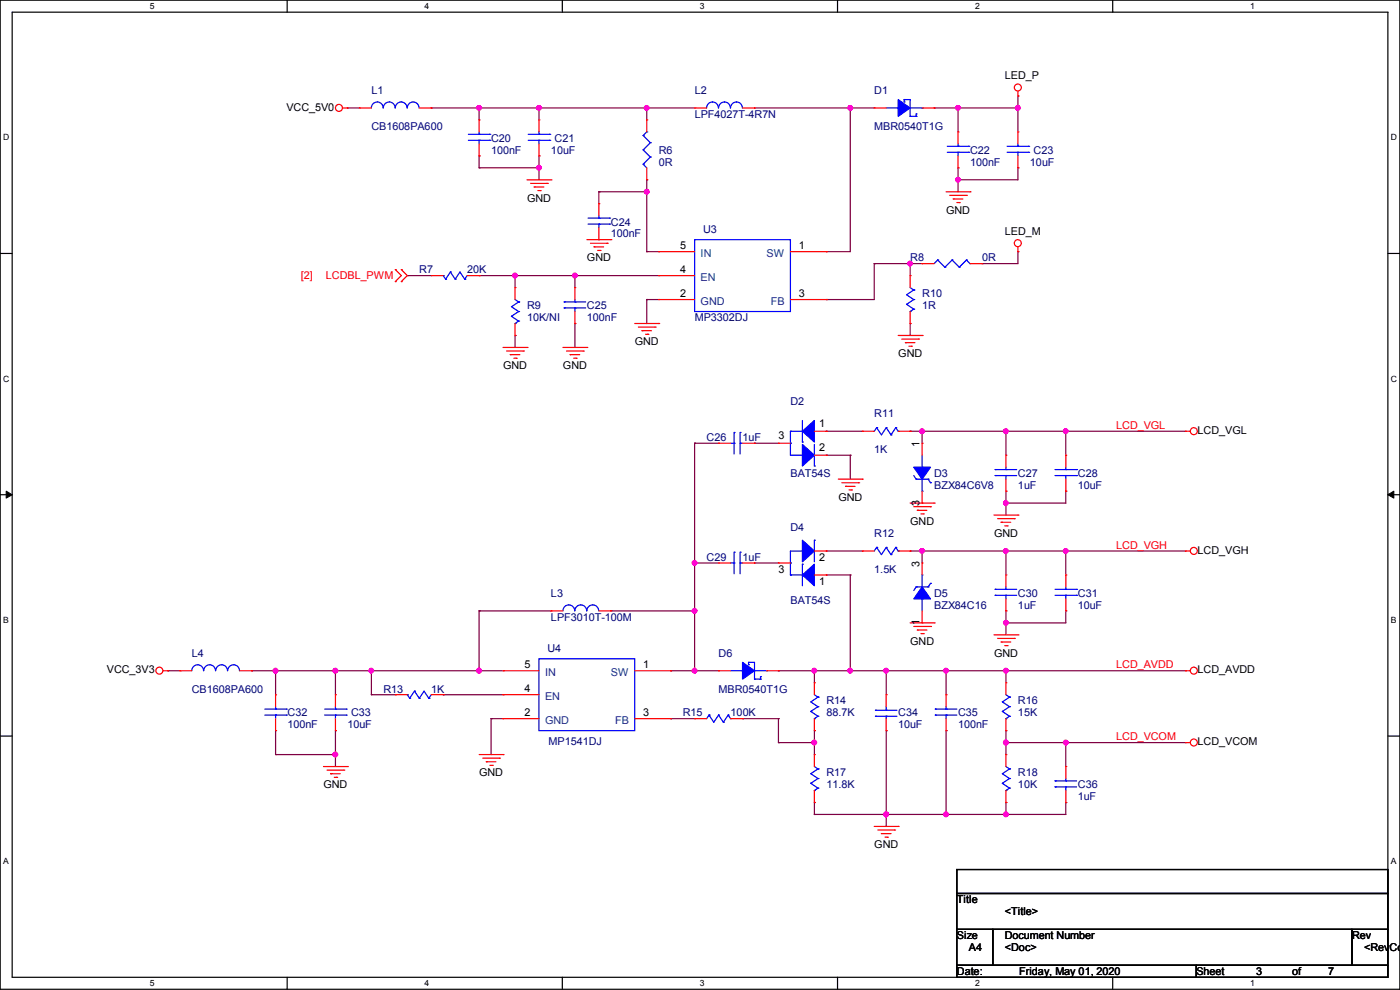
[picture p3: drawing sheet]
<svg xmlns="http://www.w3.org/2000/svg" width="297mm" height="210mm" viewBox="0 0 297 210" stroke-linecap="round" stroke-linejoin="round" font-family="sans-serif">
<path d="M0 0h297v209.8h-297zM2.6 2.6h291.8v204.7h-291.8z" fill="none" stroke="#000" stroke-width=".25"/>
<g fill="#fff">
<path d="M31.7 .3h1v2h-1z"/>
<path d="M31.7 207.6h1v1.9h-1z"/>
</g>
<path d="M60.9 0v2.6M60.9 207.3v2.5" fill="none" stroke="#000" stroke-width=".25"/>
<g fill="#fff">
<path d="M90.1 .3h1v2h-1z"/>
<path d="M90.1 207.6h1v1.9h-1z"/>
</g>
<path d="M119.3 0v2.6M119.3 207.3v2.5" fill="none" stroke="#000" stroke-width=".25"/>
<g fill="#fff">
<path d="M148.5 .3h.9v2h-.9z"/>
<path d="M148.5 207.6h.9v1.9h-.9z"/>
</g>
<path d="M177.7 0v2.6M177.7 207.3v2.5" fill="none" stroke="#000" stroke-width=".25"/>
<g fill="#fff">
<path d="M206.8 .3h1v2h-1z"/>
<path d="M206.8 207.6h1v1.9h-1z"/>
</g>
<path d="M236.1 0v2.6M236.1 207.3v2.5" fill="none" stroke="#000" stroke-width=".25"/>
<g fill="#fff">
<path d="M265.2 .3h1v2h-1z"/>
<path d="M265.2 207.6h1v1.9h-1z"/>
<path d="M.7 28.2h1.2v1.9h-1.2z"/>
<path d="M295.1 28.2h1.2v1.9h-1.2z"/>
<path d="M.7 79.3h1.2v2h-1.2z"/>
<path d="M295.1 79.3h1.2v2h-1.2z"/>
</g>
<path d="M0 53.8h2.6M294.4 53.8h2.6" fill="none" stroke="#000" stroke-width=".25"/>
<g fill="#fff">
<path d="M.7 130.5h1.2v2h-1.2z"/>
<path d="M295.1 130.5h1.1v2h-1.1z"/>
</g>
<path d="M0 104.9h2.6M294.4 104.9h2.6" fill="none" stroke="#000" stroke-width=".25"/>
<path d="M1.3 104.2l1.3 .7-1.3 .8zM294.4 104.9l1.3-.7v1.5z" fill="#000" stroke="#000" stroke-width=".21"/>
<g fill="#fff">
<path d="M.7 181.7h1.2v2h-1.2z"/>
<path d="M295.1 181.7h1.1v2h-1.1z"/>
</g>
<path d="M0 156.1h2.6M294.4 156.1h2.6M203 184.4h91.4v5.1h-91.4zM203 189.5h91.4v7.6h-91.4zM203 197.1h7.6v7.7h-7.6zM210.6 197.1h76.2v7.7h-76.2zM286.8 197.1h7.6v7.7h-7.6zM203 204.8h50.8v2.5h-50.8zM253.8 204.8h40.6v2.5h-40.6z" fill="none" stroke="#000" stroke-width=".25"/>
<g fill="none" stroke="#800040" stroke-width=".25">
<path d="M73.7 22.9h.1M73.7 22.9h2.5M91.5 22.9h.1M91.5 22.9h55.9M101.6 33.1h.1M101.6 22.9h.1M101.6 35.6h.1M101.6 22.9v2.5M101.6 33.1v2.5M101.6 35.6h12.7M114.3 33.1h.1M114.3 22.9h.1"/>
<path d="M114.3 35.6h.1M114.3 22.9v2.5M114.3 33.1v5M137.2 22.9h.1M137.2 38.1h.1M137.2 22.9v2.5M137.2 38.1v15.3M160.1 22.9h.1M160.1 22.9h25.4M180.4 22.9h.1M180.4 22.9v30.5h-5.1M198.2 22.9h.1"/>
<path d="M198.2 22.9h17.7M203.2 22.9h.1M203.2 38.1h.1M203.2 35.6h.1M203.2 22.9v5.1M203.2 35.6v5.1M215.9 22.9h.1M215.9 35.6h.1M215.9 20.4h.1M215.9 20.4v7.6M215.9 35.6v2.5h-12.7M86.4 58.5h.1"/>
<path d="M86.4 58.5h5.1M101.6 58.5h.1M101.6 58.5h38.1M109.3 58.5h.1M109.3 58.5v2.5M122 58.5h.1M122 58.5v2.5M127 40.7h.1M127 40.7v2.5M127 40.7h10.2M137.2 53.4h.1M137.2 40.7h.1"/>
<path d="M137.2 53.4h2.5M175.3 53.4h.1M185.5 55.9h.1M185.5 55.9h10.1M185.5 55.9v7.6h-10.2M193.1 55.9h.1M193.1 55.9v2.6M208.3 55.9h.1M215.9 53.4h.1M215.9 53.4v2.5h-7.6M109.3 71.2h.1M109.3 71.2v2.5"/>
<path d="M122 68.6h.1M122 68.6v5.1M137.2 63.5h.1M137.2 63.5v5.1M137.2 63.5h2.5M175.3 63.5h.1M193.1 68.6h.1M193.1 68.6v2.6M147.4 94h.1M147.4 94h5M147.4 94v48.3M160.1 94h.1"/>
<path d="M160.1 94h5M175.3 96.6h.1M175.3 91.5h.1M175.3 91.5h7.6M175.3 96.6h5.1M180.4 96.6h.1M180.4 96.6v5M193.1 91.5h.1M193.1 91.5h58.4M195.6 91.5h.1M195.6 91.5v2.5M213.4 91.5h.1"/>
<path d="M213.4 91.5v5.1M226.1 91.5h.1M226.1 91.5v5.1M147.4 119.4h.1M147.4 119.4h5M160.1 119.4h.1M160.1 119.4h5M175.3 116.9h.1M175.3 116.9h7.6M193.1 116.9h.1M193.1 116.9h58.4M195.6 116.9h.1"/>
<path d="M195.6 116.9v2.5M213.4 106.7h.1M213.4 104.2h.1M213.4 116.9h.1M213.4 104.2v5.1M213.4 116.9v5.1M226.1 104.2h.1M226.1 116.9h.1M226.1 104.2v2.5h-12.7M226.1 116.9v5.1M101.6 129.6h.1M101.6 129.6h15.3"/>
<path d="M101.6 129.6v12.7M129.6 129.6h.1M129.6 129.6h17.8M147.4 129.6h.1M175.3 122h.1M175.3 122h5.1M180.4 122h.1M180.4 122v20.3M213.4 129.6h.1M213.4 132.1h.1M213.4 129.6v5.1M226.1 129.6h.1"/>
<path d="M226.1 129.6v2.5h-12.7M35.6 142.3h.1M35.6 142.3h2.5M53.4 142.3h.1M53.4 142.3h53.3M58.5 155h.1M58.5 142.3h.1M58.5 142.3v5.1M58.5 155v5.1M71.2 142.3h.1M71.2 155h.1M71.2 142.3v5.1"/>
<path d="M71.2 155v7.6M78.8 147.4h.1M78.8 142.3h.1M78.8 147.4h5.1M78.8 142.3v5.1M94 147.4h.1M94 147.4h12.7M101.6 142.3h.1M104.2 152.4h.1M104.2 152.4h2.5M104.2 152.4v7.7M142.3 142.3h.1"/>
<path d="M142.3 152.4h.1M142.3 142.3h10.1M142.3 152.4h5.1M147.4 142.3h.1M157.5 152.4h.1M157.5 152.4h7.6M165.1 142.3h.1M165.1 157.5h.1M165.1 152.4h.1M165.1 142.3h86.4M165.1 157.5h7.7M165.1 152.4v5.1"/>
<path d="M172.8 142.3h.1M172.8 157.5h.1M172.8 155h.1M172.8 142.3v2.5M172.8 155v5.1M180.4 142.3h.1M188 142.3h.1M188 155h.1M188 142.3v5.1M188 155v20.3M200.7 142.3h.1M200.7 155h.1"/>
<path d="M200.7 142.3v5.1M200.7 155v17.8M213.4 155h.1M213.4 142.3h.1M213.4 157.5h.1M213.4 142.3v2.5M213.4 155v5.1M213.4 157.5h38.1M226.1 157.5h.1M226.1 157.5v5.1M58.5 160.1h.1M58.5 160.1h12.7"/>
<path d="M71.2 160.1h.1M172.8 172.8h.1M172.8 170.2h.1M172.8 170.2v2.6M188 172.8h.1M200.7 172.8h.1M213.4 172.8h.1M213.4 170.2h.1M213.4 170.2v2.6M226.1 170.2h.1M226.1 170.2v2.6h-53.3"/>
</g>
<g fill="#f0f" stroke="#f0f" stroke-width=".25">
<circle cx="109.2" cy="58.4" r=".49"/>
<circle cx="121.9" cy="58.4" r=".49"/>
<circle cx="215.9" cy="22.9" r=".49"/>
<circle cx="203.2" cy="22.9" r=".49"/>
<circle cx="180.4" cy="22.9" r=".49"/>
<circle cx="137.2" cy="22.9" r=".49"/>
<circle cx="193.1" cy="55.9" r=".49"/>
<circle cx="203.2" cy="38.1" r=".49"/>
<circle cx="213.4" cy="106.7" r=".49"/>
<circle cx="213.4" cy="91.5" r=".49"/>
<circle cx="71.1" cy="142.3" r=".49"/>
<circle cx="213.4" cy="116.9" r=".49"/>
<circle cx="213.4" cy="142.3" r=".49"/>
<circle cx="200.7" cy="142.3" r=".49"/>
<circle cx="101.6" cy="142.3" r=".49"/>
<circle cx="78.8" cy="142.3" r=".49"/>
<circle cx="195.6" cy="91.5" r=".49"/>
<circle cx="188" cy="172.7" r=".49"/>
<circle cx="226.1" cy="116.9" r=".49"/>
<circle cx="213.4" cy="172.7" r=".49"/>
<circle cx="200.7" cy="172.7" r=".49"/>
<circle cx="213.4" cy="132.1" r=".49"/>
<circle cx="226.1" cy="157.5" r=".49"/>
<circle cx="172.7" cy="142.3" r=".49"/>
<circle cx="147.3" cy="142.3" r=".49"/>
<circle cx="172.7" cy="157.5" r=".49"/>
<circle cx="180.4" cy="142.3" r=".49"/>
<circle cx="147.3" cy="129.6" r=".49"/>
<circle cx="147.3" cy="119.4" r=".49"/>
<circle cx="226.1" cy="91.5" r=".49"/>
<circle cx="195.6" cy="116.9" r=".49"/>
<circle cx="213.4" cy="157.5" r=".49"/>
<circle cx="188" cy="142.3" r=".49"/>
<circle cx="58.4" cy="142.3" r=".49"/>
<circle cx="71.1" cy="160" r=".49"/>
<circle cx="114.3" cy="22.9" r=".49"/>
<circle cx="101.6" cy="22.9" r=".49"/>
<circle cx="114.3" cy="35.6" r=".49"/>
<circle cx="137.2" cy="40.7" r=".49"/>
</g>
<g fill="none" stroke="#f00" stroke-width=".25">
<path d="M215.9 19.3v1.1M72.7 22.9h1M73.7 22.9h.1M76.2 22.9h.1M76.2 22.9h2.6M88.9 22.9h2.6M91.5 22.9h.1M101.6 25.4h.1M101.6 33.1h.1M101.6 25.4v2.6M101.6 30.5v2.6M111.8 38.1h5.1"/>
<path d="M112.6 38.9h3.5M113.3 39.7h.1M113.3 39.7h2.1M114.3 25.4h.1M114.3 33.1h.1M114.3 25.4v2.6M114.3 30.5v2.6M116.1 38.9h.1M116.9 38.1h.1M137.2 38.1h.1M137.2 25.4h.1M137.2 25.4v2.6"/>
<path d="M137.2 35.6v2.5M147.4 22.9h.1M147.4 22.9h2.5M157.5 22.9h2.6M160.1 22.9h.1M185.5 22.9h.1M185.5 22.9h2.5M195.6 22.9h2.6M198.2 22.9h.1M203.2 28h.1M203.2 35.6h.1M203.2 28v2.5"/>
<path d="M203.2 33.1v2.5M215.9 20.4h.1M215.9 28h.1M215.9 35.6h.1M215.9 28v2.5M215.9 33.1v2.5M83.9 59.7h.1M83.9 57.2h.1M83.9 57.2l1.2 1.3-1.2 1.2M85.1 57.2h.1M85.1 59.7h.1M85.1 57.2l1.3 1.3-1.3 1.2"/>
<path d="M91.5 58.5h.1M91.5 58.5h2.5M99.1 58.5h2.5M101.6 58.5h.1M114.1 40.4h.5M114.6 40.4h.1M124.5 50.8h5.1M125.3 51.6h3.5M126 52.4h.1M126 52.4h2.1M126.8 53.1h.5M127 43.2h.1"/>
<path d="M127 50.8h.1M127 43.2v2.6M127 48.3v2.5M127.3 53.1h.1M128.8 51.6h.1M129.6 50.8h.1M139.7 53.4h.1M139.7 58.5h.1M139.7 53.4h7.7M139.7 58.5h7.7M167.7 53.4h7.6M175.3 53.4h.1"/>
<path d="M193.1 58.5h.1M193.1 58.5v2.5M195.6 55.9h.1M195.6 55.9h2.6M200.7 40.7h5.1M201.5 41.4h3.5M202.2 42.2h.1M202.2 42.2h2.1M203 43h.5M203.5 43h.1M205 41.4h.1M205.8 40.7h.1"/>
<path d="M205.8 55.9h2.5M208.3 55.9h.1M215.9 53.4h.1M215.9 52.4v1M106.7 73.7h5.1M107.5 74.5h3.5M108.2 75.2h.1M108.2 75.2h2.1M109 76h.5M109.3 61h.1M109.3 71.2h.1M109.3 61v2.5"/>
<path d="M109.3 68.6v2.6M109.5 76h.1M111 74.5h.1M111.8 73.7h.1M119.4 73.7h5.1M120.2 74.5h3.5M120.9 75.2h.1M120.9 75.2h2.1M121.7 76h.5M122 61h.1M122 68.6h.1M122 61v2.5"/>
<path d="M122 66.1v2.5M122.2 76h.1M123.7 74.5h.1M124.5 73.7h.1M134.7 68.6h5M135.4 69.4h3.6M136.2 70.1h.1M136.2 70.1h2M136.9 70.9h.6M137.5 70.9h.1M139 69.4h.1M139.7 68.6h.1"/>
<path d="M139.7 63.5h.1M139.7 63.5h7.7M167.7 63.5h7.6M175.3 63.5h.1M190.5 71.2h5.1M191.3 71.9h3.6M192.1 72.7h.1M192.1 72.7h2M192.8 73.4h.5M193.1 68.6h.1M193.1 66.1v2.5M193.3 73.4h.1"/>
<path d="M194.9 71.9h.1M195.6 71.2h.1M152.4 94h.1M152.4 94h2.6M157.5 94h2.6M160.1 94h.1M165.1 94h.1M165.1 94h2.6M172.8 91.5h2.5M172.8 96.6h2.5M175.3 91.5h.1M175.3 96.6h.1"/>
<path d="M182.9 91.5h.1M182.9 91.5h2.6M190.5 91.5h2.6M193.1 91.5h.1M195.6 94h.1M195.6 94v2.6M213.4 96.6h.1M213.4 96.6v2.5M226.1 96.6h.1M226.1 96.6v2.5M251.5 91.5h.1M251.5 91.5h1"/>
<path d="M152.4 119.4h.1M152.4 119.4h2.6M157.5 119.4h2.6M160.1 119.4h.1M165.1 119.4h.1M165.1 119.4h2.6M172.8 116.9h2.5M175.3 116.9h.1M177.8 101.6h5.1M178.6 102.4h3.6M179.4 103.2h.1M179.4 103.2h2"/>
<path d="M180.1 103.9h.5M180.6 103.9h.1M182.2 102.4h.1M182.9 101.6h.1M182.9 116.9h.1M182.9 116.9h2.6M190.5 116.9h2.6M193.1 116.9h.1M193.1 106.7h5.1M193.8 107.5h3.6M194.6 108.2h.1M194.6 108.2h2"/>
<path d="M195.4 109h.5M195.6 119.4h.1M195.6 106.7h.1M195.6 104.2v2.5M195.6 119.4v2.6M195.9 109h.1M197.4 107.5h.1M198.2 106.7h.1M210.9 109.3h5M211.6 110h3.6M212.4 110.8h.1M212.4 110.8h2"/>
<path d="M213.1 111.5h.6M213.4 104.2h.1M213.4 101.6v2.6M213.7 111.5h.1M215.2 110h.1M215.9 109.3h.1M226.1 104.2h.1M226.1 101.6v2.6M251.5 116.9h.1M251.5 116.9h1M116.9 129.6h.1M116.9 129.6h2.5"/>
<path d="M127 129.6h2.6M129.6 129.6h.1M172.8 122h2.5M175.3 122h.1M193.1 132.1h5.1M193.8 132.9h3.6M194.6 133.6h.1M194.6 133.6h2M195.4 134.4h.5M195.6 132.1h.1M195.6 129.6v2.5M195.9 134.4h.1"/>
<path d="M197.4 132.9h.1M198.2 132.1h.1M210.9 134.7h5M211.6 135.4h3.6M212.4 136.2h.1M212.4 136.2h2M213.1 136.9h.6M213.4 122h.1M213.4 129.6h.1M213.4 122v2.5M213.4 127v2.6M213.7 136.9h.1"/>
<path d="M215.2 135.4h.1M215.9 134.7h.1M226.1 122h.1M226.1 129.6h.1M226.1 122v2.5M226.1 127v2.6M34.6 142.3h1M35.6 142.3h.1M38.1 142.3h.1M38.1 142.3h2.6M50.8 142.3h2.6M53.4 142.3h.1"/>
<path d="M58.5 147.4h.1M58.5 155h.1M58.5 147.4v2.5M58.5 152.4v2.6M71.2 147.4h.1M71.2 155h.1M71.2 147.4v2.5M71.2 152.4v2.6M83.9 147.4h.1M83.9 147.4h2.5M91.5 147.4h2.5M94 147.4h.1"/>
<path d="M106.7 142.3h.1M106.7 147.4h.1M106.7 152.4h.1M106.7 142.3h7.6M106.7 147.4h7.6M106.7 152.4h7.6M134.7 142.3h7.6M134.7 152.4h7.6M142.3 142.3h.1M142.3 152.4h.1M147.4 152.4h.1M147.4 152.4h2.5"/>
<path d="M152.4 142.3h.1M152.4 142.3h2.6M155 152.4h2.5M157.5 152.4h.1M162.6 142.3h2.5M165.1 142.3h.1M172.8 144.8h.1M172.8 155h.1M172.8 144.8v2.6M172.8 152.4v2.6M188 155h.1M188 147.4h.1"/>
<path d="M188 147.4v2.5M188 152.4v2.6M200.7 147.4h.1M200.7 155h.1M200.7 147.4v2.5M200.7 152.4v2.6M213.4 144.8h.1M213.4 155h.1M213.4 144.8v2.6M213.4 152.4v2.6M251.5 142.3h.1M251.5 157.5h.1"/>
<path d="M251.5 142.3h1M251.5 157.5h1M68.6 162.6h5.1M69.4 163.4h3.5M70.1 164.1h.1M70.1 164.1h2.1M70.9 164.9h.5M71.4 164.9h.1M72.9 163.4h.1M73.7 162.6h.1M101.6 160.1h5.1M102.4 160.8h3.6"/>
<path d="M103.2 161.6h.1M103.2 161.6h2M103.9 162.3h.5M104.4 162.3h.1M106 160.8h.1M106.7 160.1h.1M172.8 160.1h.1M172.8 170.2h.1M172.8 160.1v2.5M172.8 167.7v2.5M185.5 175.3h5M186.2 176.1h3.6"/>
<path d="M187 176.8h.1M187 176.8h2M187.7 177.6h.6M188.3 177.6h.1M189.8 176.1h.1M190.5 175.3h.1M213.4 160.1h.1M213.4 170.2h.1M213.4 160.1v2.5M213.4 167.7v2.5M226.1 162.6h.1M226.1 170.2h.1"/>
<path d="M226.1 162.6v2.5M226.1 167.7v2.5"/>
<circle cx="215.9" cy="18.6" r=".74"/>
<circle cx="71.9" cy="22.9" r=".74"/>
<circle cx="215.9" cy="51.6" r=".74"/>
<circle cx="253.3" cy="91.5" r=".74"/>
<circle cx="253.3" cy="116.9" r=".74"/>
<circle cx="33.8" cy="142.3" r=".74"/>
<circle cx="253.3" cy="142.3" r=".74"/>
<circle cx="253.3" cy="157.5" r=".74"/>
</g>
<g fill="none" stroke="#00f" stroke-width=".25">
<path d="M78.8 22.9a1.27 1.27 0 0 1 1.3-1.3 1.27 1.27 0 0 1 1.2 1.3 1.25 1.25 0 0 1 1.3-1.3 1.25 1.25 0 0 1 1.2 1.3M83.9 22.9a1.25 1.25 0 0 1 1.2-1.3 1.25 1.25 0 0 1 1.3 1.3M86.4 22.9a1.25 1.25 0 0 1 1.3-1.3 1.25 1.25 0 0 1 1.2 1.3M99.4 29.8h4.5M99.4 28.5h4.5M101.6 28.5h.1M101.6 29.8h.1M101.6 28v.5M101.6 29.8v.7M103.9 29.8h.1M103.9 28.5h.1M112.1 29.8h4.5"/>
<path d="M112.1 28.5h4.5M114.3 28.5h.1M114.3 29.8h.1M114.3 28v.5M114.3 29.8v.7M116.6 29.8h.1M116.6 28.5h.1M136.4 34.8h.1M136.4 31.8h.1M136.4 28.7h.1M136.4 34.8l.8 .8M136.4 31.8l1.6 1.5"/>
<path d="M136.4 28.7l1.6 1.6M137.2 28h.1M137.2 28l-.8 .7M138 33.3h.1M138 30.3h.1M138 33.3l-1.6 1.5M138 30.3l-1.6 1.5M149.9 22.9a1.25 1.25 0 0 1 1.3-1.3 1.25 1.25 0 0 1 1.2 1.3 1.27 1.27 0 0 1 1.3-1.3 1.27 1.27 0 0 1 1.2 1.3M155 22.9a1.25 1.25 0 0 1 1.2-1.3 1.25 1.25 0 0 1 1.3 1.3M188 22.9h2.5M190.5 22.9h.1M191.8 21.1h.1"/>
<path d="M191.8 21.6h.1M191.8 21.1h1.3v3.6M191.8 21.1v.5M193.1 24.7h.1M193.1 22.9h2.5M193.1 24.7h1.3M194.4 24.7h.1M194.4 24.2h.1M194.4 24.2v.5M195.6 22.9h.1M201 32.3h4.5M201 31h4.5"/>
<path d="M203.2 31h.1M203.2 32.3h.1M203.2 30.5v.5M203.2 32.3v.8M205.5 32.3h.1M205.5 31h.1M213.7 32.3h4.5M213.7 31h4.5M215.9 31h.1M215.9 32.3h.1M215.9 30.5v.5M215.9 32.3v.8"/>
<path d="M218.2 32.3h.1M218.2 31h.1M94 58.5h.1M94 58.5l.5 .7M94.5 59.2h.1M95.5 57.7h.1M95.5 57.7l1.1 1.5M95.5 57.7l-1 1.5M96.6 59.2h.1M96.6 59.2l1-1.5 1 1.5M98.6 59.2h.1M99.1 58.5l-.5 .7"/>
<path d="M124.8 47.5h4.5M124.8 46.3h4.5M127 46.3h.1M127 47.5h.1M127 45.8v.5M127 47.5v.8M129.3 47.5h.1M129.3 46.3h.1M147.4 50.8h20.3v15.3h-20.3zM198.9 55.2h.1M198.9 55.2l-.7 .7M198.9 55.2l1.5 1.5"/>
<path d="M200.4 56.7h.1M202 55.2h.1M202 55.2l-1.6 1.5M202 55.2l1.5 1.5M203.5 56.7h.1M205 55.2h.1M205 55.2l-1.5 1.5M205 55.2l.8 .7M205.8 55.9h.1M108.5 67.1h.1M108.5 67.1l1.5 1M109.3 68.6h.1"/>
<path d="M109.3 63.5l.7 .6M110 64.1h.1M110 66.1h.1M110 68.1h.1M110 64.1l-1.5 1 1.5 1M110 66.1l-1.5 1M110 68.1l-.7 .5M119.7 65.3h.1M119.7 64.1h.1M119.7 65.3h4.5M119.7 64.1h4.5M122 64.1h.1"/>
<path d="M122 65.3h.1M122 63.5v.6M122 65.3v.8M192.3 64.6h.1M192.3 64.6l1.5 1M193.1 66.1h.1M193.1 61l.7 .5M193.8 61.5h.1M193.8 63.5h.1M193.8 65.6h.1M193.8 61.5l-1.5 1 1.5 1M193.8 63.5l-1.5 1.1"/>
<path d="M193.8 65.6l-.7 .5M155 94h.7M155.7 91.7h.1M155.7 94h.1M155.7 91.7v4.6M157 94h.1M157 91.7h.1M157 94h.5M157 91.7v4.6M167.7 94h.1M167.7 91.5h.1M167.7 91.5v5.1h2.5"/>
<path d="M167.7 91.5h2.5M170.2 96.6h.1M170.2 93.8h.1M170.2 89.2v4.6M172.8 98.8h.1M172.8 94.3v4.5M186 90.7h.1M186 90.7l-.5 .8M186 90.7l1 1.5 1-1.5M188 90.7h.1M188 90.7l1 1.5M189 92.2h.1"/>
<path d="M190 90.7h.1M190 90.7l-1 1.5M190 90.7l.5 .8M190.5 91.5h.1M195.6 99.1h.1M195.6 96.6v2.5M211.1 99.6h.1M211.1 99.6h4.6M213.4 99.6h.1M213.4 99.1v.5M223.8 99.6h4.6M226.1 99.6h.1"/>
<path d="M226.1 99.1v.5M228.4 99.6h.1M155 119.4h.7M155.7 117.1h.1M155.7 119.4h.1M155.7 117.1v4.6M157 119.4h.1M157 117.1h.1M157 117.1v4.6M157 119.4h.5M167.7 119.4h.1M170.2 116.9h.1"/>
<path d="M170.2 119.7h.1M170.2 116.9h-2.5v5.1M170.2 119.7v4.5M172.8 114.6h.1M172.8 114.6v4.6M186 116.1h.1M186 116.1l-.5 .8M186 116.1l1 1.5 1-1.5M188 116.1h.1M188 116.1l1 1.5M189 117.6h.1M190 116.1h.1"/>
<path d="M190 116.1l-1 1.5M190 116.1l.5 .8M190.5 116.9h.1M193.8 100.9l.6 .7M194.4 101.6h.1M194.4 101.6h2.5M195.6 104.2h.1M195.6 101.6v2.6M196.9 101.6h.1M196.9 101.6l.5 .8M197.4 102.4h.1M211.1 100.9h.1"/>
<path d="M211.1 100.9h4.6M213.4 100.9h.1M213.4 100.9v.7M223.8 100.9h4.6M226.1 100.9h.1M226.1 100.9v.7M228.4 100.9h.1M114.3 139.7h20.4v15.3h-20.4zM119.4 129.6a1.25 1.25 0 0 1 1.3-1.3 1.25 1.25 0 0 1 1.2 1.3M122 129.6a1.25 1.25 0 0 1 1.2-1.3 1.25 1.25 0 0 1 1.3 1.3M124.5 129.6a1.25 1.25 0 0 1 1.3-1.3 1.25 1.25 0 0 1 1.2 1.3M167.7 122h.1"/>
<path d="M167.7 122h2.5M194.4 124.5h.1M194.4 124.5l-.6 .8M194.4 124.5h2.5M195.6 127h.1M195.6 122h.1M195.6 122v2.5M195.6 127v2.6M196.9 124.5h.1M197.4 123.7h.1M197.4 123.7l-.5 .8M211.1 126.3h.1"/>
<path d="M211.1 125h.1M211.1 126.3h4.6M211.1 125h4.6M213.4 125h.1M213.4 126.3h.1M213.4 124.5v.5M213.4 126.3v.7M223.8 126.3h4.6M223.8 125h4.6M226.1 125h.1M226.1 126.3h.1M226.1 124.5v.5"/>
<path d="M226.1 126.3v.7M228.4 126.3h.1M228.4 125h.1M40.7 142.3a1.25 1.25 0 0 1 1.2-1.3 1.25 1.25 0 0 1 1.3 1.3M43.2 142.3a1.25 1.25 0 0 1 1.3-1.3 1.25 1.25 0 0 1 1.2 1.3M45.8 142.3a1.25 1.25 0 0 1 1.2-1.3 1.25 1.25 0 0 1 1.3 1.3M48.3 142.3a1.25 1.25 0 0 1 1.3-1.3 1.25 1.25 0 0 1 1.2 1.3M56.2 151.7h4.5M56.2 150.4h4.5M58.5 150.4h.1M58.5 151.7h.1M58.5 149.9v.5"/>
<path d="M58.5 151.7v.7M60.7 151.7h.1M60.7 150.4h.1M68.9 151.7h4.5M68.9 150.4h4.5M71.2 150.4h.1M71.2 151.7h.1M71.2 149.9v.5M71.2 151.7v.7M73.4 151.7h.1M73.4 150.4h.1M86.4 147.4h.1"/>
<path d="M86.4 147.4l.5 .7M86.9 148.1h.1M87.9 146.6h.1M87.9 146.6l1 1.5M87.9 146.6l-1 1.5M88.9 148.1h.1M88.9 148.1l1.1-1.5 1 1.5M91 148.1h.1M91.5 147.4l-.5 .7M150.4 151.7h.1M150.4 151.7l-.5 .7M150.4 151.7l1 1.5 1-1.5"/>
<path d="M152.4 151.7h.1M152.4 151.7l1.1 1.5M153.5 153.2h.1M154.5 151.7h.1M154.5 151.7l-1 1.5M154.5 151.7l.5 .7M155 152.4h.1M155 142.3h2.5M157.5 142.3h.1M158.8 140.5h.1M158.8 141h.1M158.8 140.5h1.3v3.6"/>
<path d="M158.8 140.5v.5M160.1 144.1h.1M160.1 142.3h2.5M160.1 144.1h1.2M161.3 144.1h.1M161.3 143.6h.1M161.3 143.6v.5M162.6 142.3h.1M172 150.9h.1M172 150.9l1.5 1M172.8 152.4h.1M172.8 147.4l.7 .5"/>
<path d="M173.5 147.9h.1M173.5 149.9h.1M173.5 151.9h.1M173.5 147.9l-1.5 1 1.5 1M173.5 149.9l-1.5 1M173.5 151.9l-.7 .5M185.7 150.7h.1M185.7 151.9h.1M185.7 150.7h4.6M185.7 151.9h4.6M188 151.9h.1M188 150.7h.1"/>
<path d="M188 149.9v.8M188 151.9v.5M198.4 151.7h.1M198.4 150.4h.1M198.4 151.7h4.6M198.4 150.4h4.6M200.7 150.4h.1M200.7 151.7h.1M200.7 149.9v.5M200.7 151.7v.7M212.6 150.9h.1M212.6 150.9l1.6 1"/>
<path d="M213.4 152.4h.1M213.4 147.4l.8 .5M214.2 147.9h.1M214.2 149.9h.1M214.2 151.9h.1M214.2 147.9l-1.6 1 1.6 1M214.2 149.9l-1.6 1M214.2 151.9l-.8 .5M172 166.2h.1M172 166.2l1.5 1M172.8 167.7h.1M172.8 162.6l.7 .5"/>
<path d="M173.5 163.1h.1M173.5 165.1h.1M173.5 167.2h.1M173.5 163.1l-1.5 1 1.5 1M173.5 165.1l-1.5 1.1M173.5 167.2l-.7 .5M212.6 166.2h.1M212.6 166.2l1.6 1M213.4 167.7h.1M213.4 162.6l.8 .5M214.2 163.1h.1M214.2 165.1h.1"/>
<path d="M214.2 167.2h.1M214.2 163.1l-1.6 1 1.6 1M214.2 165.1l-1.6 1.1M214.2 167.2l-.8 .5M223.8 166.9h.1M223.8 165.7h.1M223.8 166.9h4.6M223.8 165.7h4.6M226.1 165.7h.1M226.1 166.9h.1M226.1 165.1v.6M226.1 166.9v.8"/>
</g>
<g fill="#00f" stroke="#00f" stroke-width=".25">
<path d="M170.2 91.5l2.6-2.3v4.6z" fill-rule="evenodd"/>
<path d="M170.2 94.3l2.6 2.3-2.6 2.2z" fill-rule="evenodd"/>
<path d="M157.5 140.5l2.6 1.8-2.6 1.8z" fill-rule="evenodd"/>
<path d="M170.2 122l2.6-2.3v4.5z" fill-rule="evenodd"/>
<path d="M170.2 114.6l2.6 2.3-2.6 2.3z" fill-rule="evenodd"/>
<path d="M190.5 21.1l2.6 1.8-2.6 1.8z" fill-rule="evenodd"/>
<path d="M195.6 124.5l1.8 2.5h-3.6z" fill-rule="evenodd"/>
<path d="M193.8 99.1h3.6l-1.8 2.5z" fill-rule="evenodd"/>
</g>
<g font-size="2.3">
<text x="213.2" y="16.8">LED_P</text>
<text x="60.8" y="23.5">VCC_5V0</text>
<text x="111.8" y="42.8">GND</text>
<text x="200.7" y="45.3">GND</text>
<text x="144.3" y="52.8">5</text>
<text x="169.5" y="52.8">1</text>
<text x="213.2" y="49.9">LED_M</text>
<text x="124.5" y="55.5">GND</text>
<text x="144.3" y="57.9">4</text>
<text x="144.3" y="63">2</text>
<text x="169.5" y="63">3</text>
<text x="134.7" y="73.2">GND</text>
<text x="190.6" y="75.8">GND</text>
<text x="106.7" y="78.3">GND</text>
<text x="119.4" y="78.3">GND</text>
<text x="165.2" y="93">3</text>
<text x="173.8" y="90.5">1</text>
<text x="173.8" y="95.6">2</text>
<text x="195.1" y="94.8" transform="rotate(-90 195.1 94.8)">1</text>
<text x="254.1" y="92">LCD_VGL</text>
<text x="177.9" y="106.3">GND</text>
<text x="195.1" y="107.2" transform="rotate(-90 195.1 107.2)">3</text>
<text x="193.1" y="111.3">GND</text>
<text x="210.9" y="113.9">GND</text>
<text x="173.8" y="119">2</text>
<text x="254.1" y="117.4">LCD_VGH</text>
<text x="165.2" y="121.5">3</text>
<text x="173.8" y="124">1</text>
<text x="195.1" y="120.2" transform="rotate(-90 195.1 120.2)">3</text>
<text x="193.1" y="136.7">GND</text>
<text x="195.1" y="132.6" transform="rotate(-90 195.1 132.6)">1</text>
<text x="22.7" y="142.8">VCC_3V3</text>
<text x="111.3" y="141.7">5</text>
<text x="136.4" y="141.7">1</text>
<text x="210.9" y="139.3">GND</text>
<text x="254.1" y="142.8">LCD_AVDD</text>
<text x="111.3" y="146.8">4</text>
<text x="111.3" y="151.9">2</text>
<text x="136.4" y="151.9">3</text>
<text x="254.1" y="158.1">LCD_VCOM</text>
<text x="68.6" y="167.2">GND</text>
<text x="101.6" y="164.7">GND</text>
<text x="185.5" y="179.9">GND</text>
<text x="203" y="191.6">Title</text>
<text x="213.2" y="194.1">&lt;Title&gt;</text>
<text x="203" y="199.2">Size</text>
<text x="205.5" y="201.8">A4</text>
<text x="213.2" y="199.2">Document Number</text>
<text x="213.2" y="201.8">&lt;Doc&gt;</text>
<text x="286.8" y="199.2">Rev</text>
<text x="289.4" y="201.8">&lt;RevCod</text>
<text x="203" y="206.8">Date:</text>
<text x="216.2" y="206.8">Friday, May 01, 2020</text>
<text x="253.8" y="206.8">Sheet</text>
<text x="266.5" y="206.8">3</text>
<text x="274.1" y="206.8">of</text>
<text x="281.7" y="206.8">7</text>
</g>
<g font-size="2.3" fill="#000080">
<text x="78.8" y="19.9">L1</text>
<text x="147.4" y="19.9">L2</text>
<text x="185.5" y="19.9">D1</text>
<text x="78.8" y="27.5">CB1608PA600</text>
<text x="147.4" y="25">LPF4027T-4R7N</text>
<text x="185.5" y="27.5">MBR0540T1G</text>
<text x="104.2" y="30.1">C20</text>
<text x="104.2" y="32.6">100nF</text>
<text x="116.9" y="32.6">10uF</text>
<text x="117.7" y="30.1">C21</text>
<text x="139.8" y="32.6">R6</text>
<text x="139.8" y="35.1">0R</text>
<text x="205.8" y="32.6">C22</text>
<text x="205.8" y="35.1">100nF</text>
<text x="218.5" y="35.1">10uF</text>
<text x="219.3" y="32.6">C23</text>
<text x="129.6" y="47.8">C24</text>
<text x="129.6" y="50.4">100nF</text>
<text x="149.1" y="49.4">U3</text>
<text x="88.9" y="58">R7</text>
<text x="99.1" y="58">20K</text>
<text x="193.1" y="55.5">R8</text>
<text x="208.3" y="55.5">0R</text>
<text x="111.8" y="65.6">R9</text>
<text x="124.5" y="65.6">C25</text>
<text x="195.6" y="63.1">R10</text>
<text x="195.6" y="65.6">1R</text>
<text x="111.8" y="68.2">10K/NI</text>
<text x="124.5" y="68.2">100nF</text>
<text x="147.4" y="68.2">MP3302DJ</text>
<text x="167.7" y="85.9">D2</text>
<text x="185.5" y="88.5">R11</text>
<text x="149.9" y="93.6">C26</text>
<text x="157.5" y="93.6">1uF</text>
<text x="167.7" y="101.2">BAT54S</text>
<text x="185.5" y="96.1">1K</text>
<text x="198.2" y="101.2">D3</text>
<text x="216" y="101.2">C27</text>
<text x="228.7" y="101.2">C28</text>
<text x="198.2" y="103.7">BZX84C6V8</text>
<text x="216" y="103.7">1uF</text>
<text x="228.7" y="103.7">10uF</text>
<text x="167.7" y="112.6">D4</text>
<text x="185.5" y="113.9">R12</text>
<text x="149.9" y="119">C29</text>
<text x="157.5" y="119">1uF</text>
<text x="185.5" y="121.5">1.5K</text>
<text x="116.9" y="126.6">L3</text>
<text x="116.9" y="131.7">LPF3010T-100M</text>
<text x="167.7" y="128.1">BAT54S</text>
<text x="198.2" y="126.6">D5</text>
<text x="198.2" y="129.1">BZX84C16</text>
<text x="216" y="126.6">C30</text>
<text x="216" y="129.1">1uF</text>
<text x="228.7" y="126.6">C31</text>
<text x="228.7" y="129.1">10uF</text>
<text x="40.7" y="139.3">L4</text>
<text x="116.1" y="138.3">U4</text>
<text x="152.5" y="139.3">D6</text>
<text x="40.7" y="146.9">CB1608PA600</text>
<text x="81.3" y="146.9">R13</text>
<text x="91.5" y="146.9">1K</text>
<text x="152.5" y="146.9">MBR0540T1G</text>
<text x="175.3" y="149.4">R14</text>
<text x="216" y="149.4">R16</text>
<text x="61" y="152">C32</text>
<text x="61" y="154.5">100nF</text>
<text x="73.7" y="154.5">10uF</text>
<text x="74.5" y="152">C33</text>
<text x="144.8" y="152">R15</text>
<text x="155" y="152">100K</text>
<text x="175.3" y="152">88.7K</text>
<text x="190.6" y="152">C34</text>
<text x="190.6" y="154.5">10uF</text>
<text x="203.3" y="152">C35</text>
<text x="203.3" y="154.5">100nF</text>
<text x="216" y="152">15K</text>
<text x="116.4" y="158.1">MP1541DJ</text>
<text x="175.3" y="164.7">R17</text>
<text x="175.3" y="167.2">11.8K</text>
<text x="216" y="164.7">R18</text>
<text x="216" y="167.2">10K</text>
<text x="228.7" y="167.2">C36</text>
<text x="228.7" y="169.8">1uF</text>
</g>
<g font-size="2.3" fill="#f00">
<text x="63.8" y="59.3">[2]</text>
<text x="69.1" y="59.3">LCDBL_PWM</text>
<text x="236.8" y="91">LCD_VGL</text>
<text x="236.8" y="116.4">LCD_VGH</text>
<text x="236.8" y="141.8">LCD_AVDD</text>
<text x="236.8" y="157">LCD_VCOM</text>
</g>
<g font-size="2.3" fill="#004080">
<text x="148.6" y="54.4">IN</text>
<text x="148.6" y="59.5">EN</text>
<text x="162.6" y="54.4">SW</text>
<text x="148.6" y="64.6">GND</text>
<text x="163.5" y="64.6">FB</text>
<text x="115.6" y="143.3">IN</text>
<text x="129.6" y="143.3">SW</text>
<text x="115.6" y="148.4">EN</text>
<text x="115.6" y="153.5">GND</text>
<text x="130.5" y="153.5">FB</text>
</g>
<g font-size="1.8">
<text x="31.8" y="1.9">5</text>
<text x="90.1" y="1.9">4</text>
<text x="148.5" y="1.9">3</text>
<text x="206.8" y="1.9">2</text>
<text x="265.2" y="1.9">1</text>
<text x=".7" y="29.8">D</text>
<text x="295.1" y="29.8">D</text>
<text x=".7" y="80.9">C</text>
<text x="295.1" y="80.9">C</text>
<text x=".7" y="132.1">B</text>
<text x="295.1" y="132.1">B</text>
<text x=".7" y="183.3">A</text>
<text x="295.1" y="183.3">A</text>
<text x="31.8" y="209.2">5</text>
<text x="90.1" y="209.2">4</text>
<text x="148.5" y="209.2">3</text>
<text x="206.8" y="209.2">2</text>
<text x="265.2" y="209.2">1</text>
</g>
</svg>
